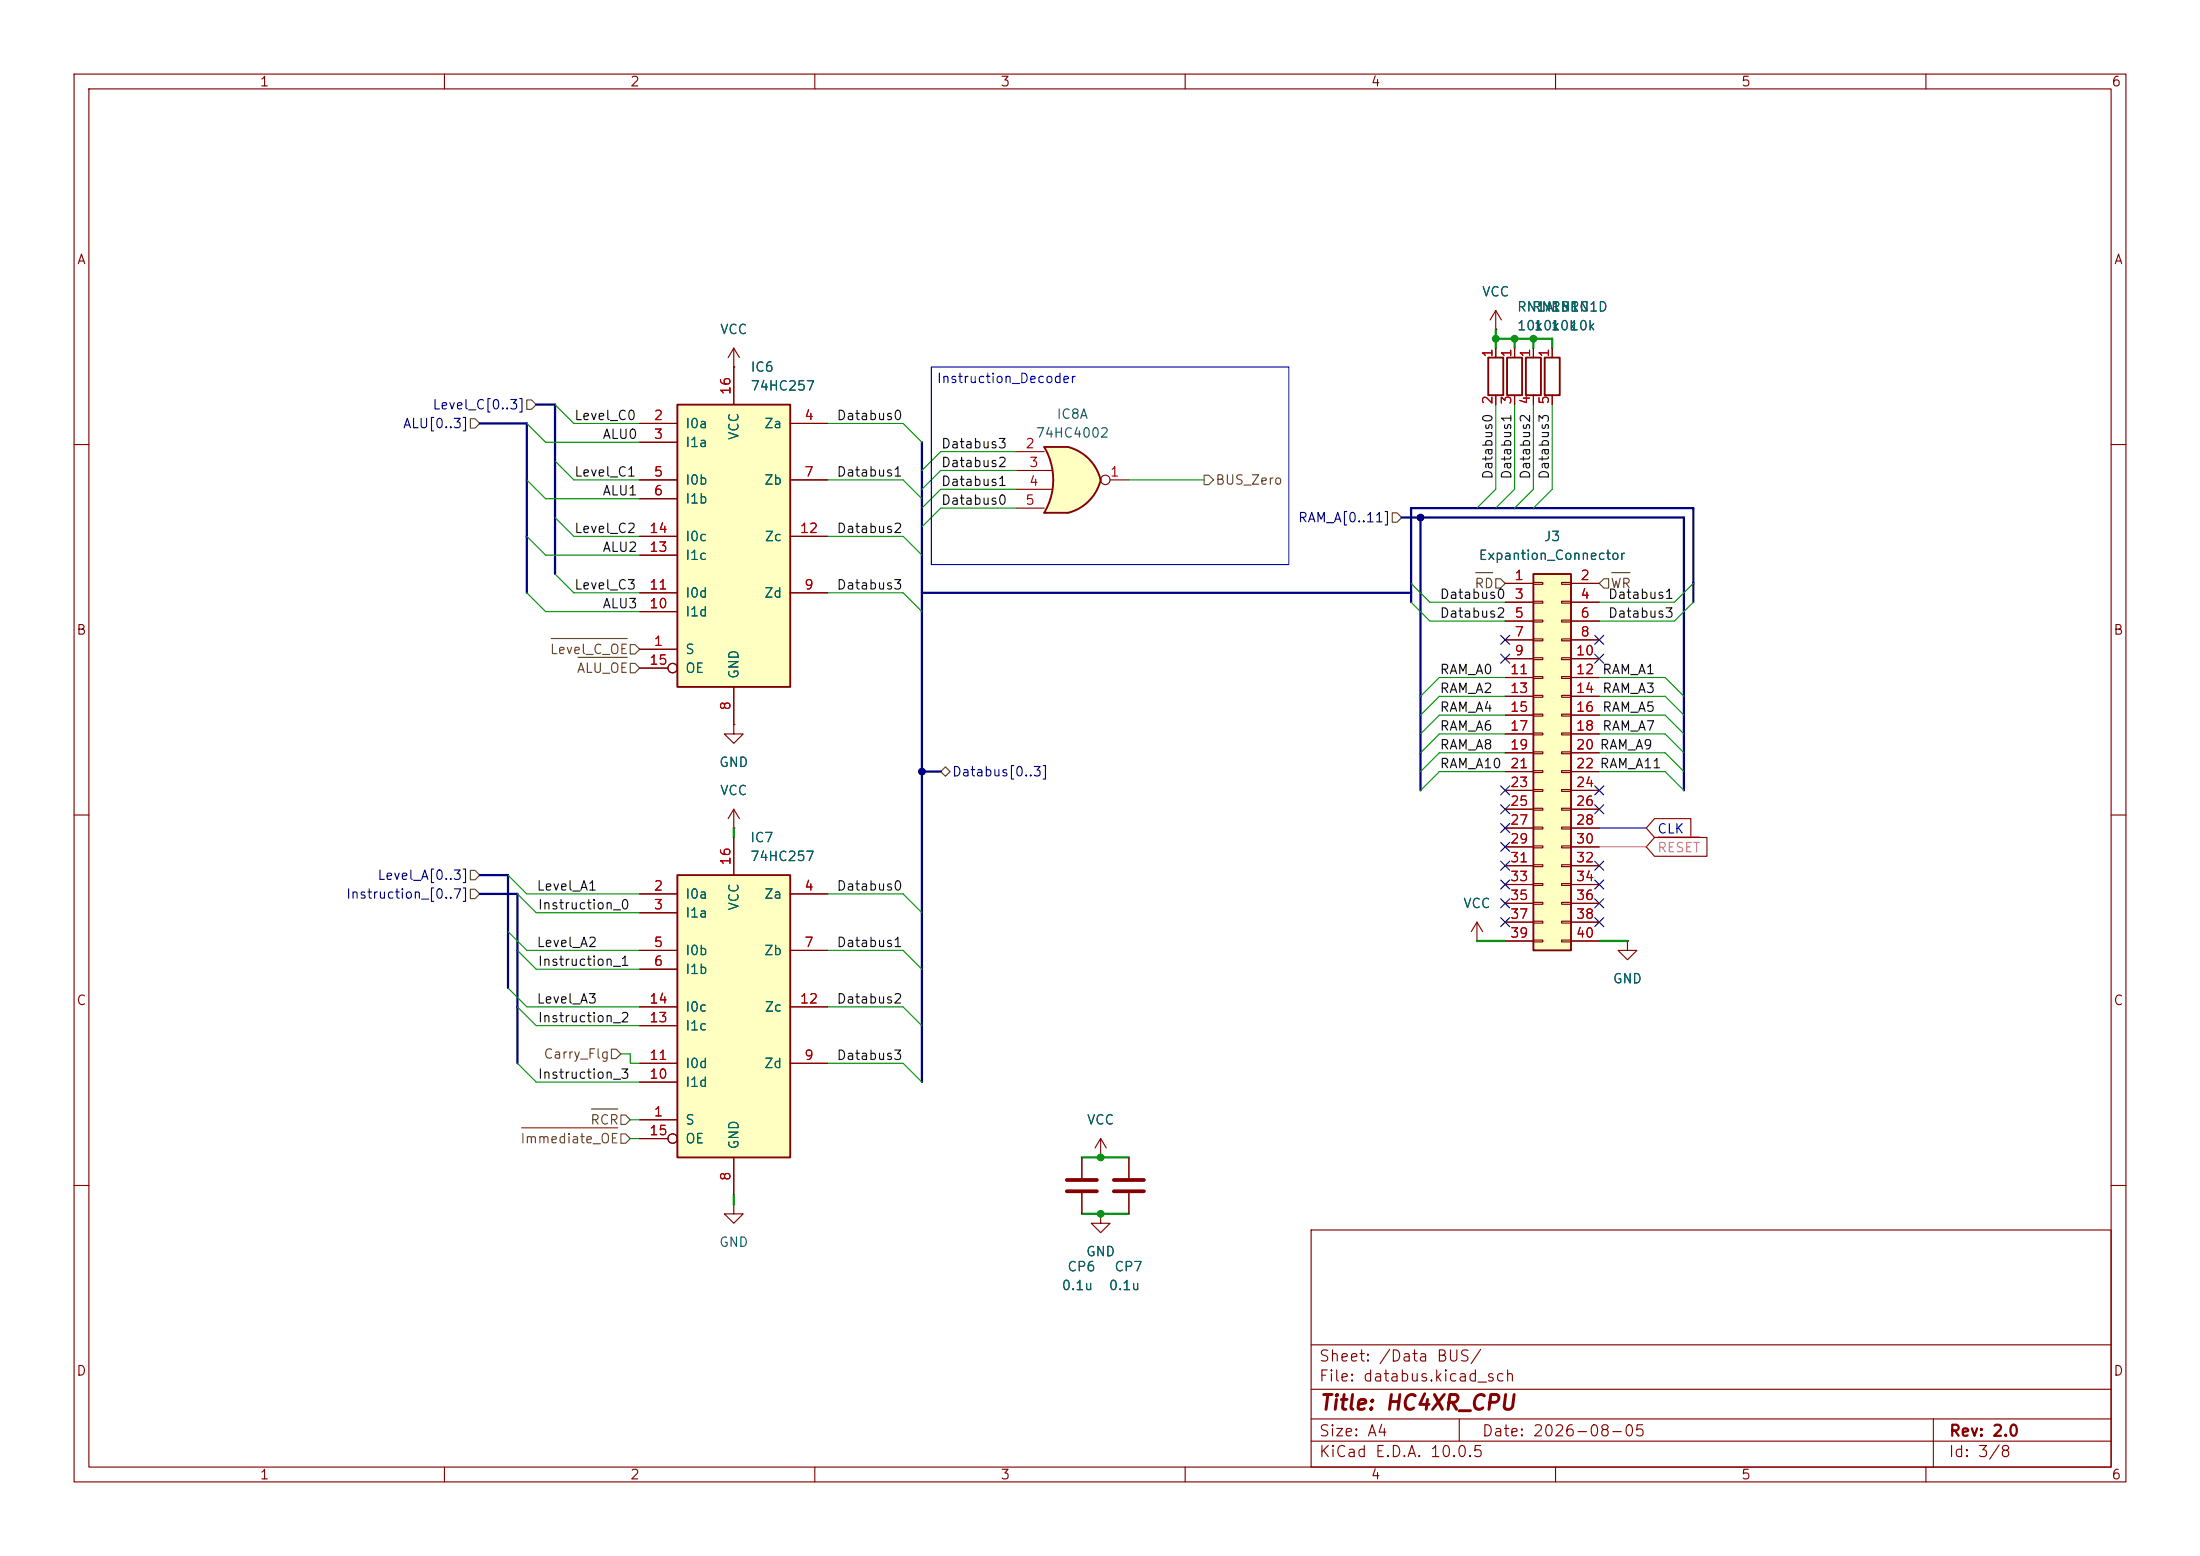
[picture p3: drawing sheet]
<svg xmlns="http://www.w3.org/2000/svg" width="297mm" height="210mm" viewBox="0 0 297 210" stroke-linecap="round" stroke-linejoin="round" font-family="sans-serif">
<g fill="none" stroke="#840000" stroke-width=".15">
<path d="M10 10h277v190h-277zM12 12h273v186h-273zM60 10v2M110 10v2M160 10v2M210 10v2M260 10v2M10 60h2M285 60h2M10 110h2M285 110h2M219.7 127v1.3h1.3l-1.3 1.2-1.3-1.2h1.3"/>
<path d="M219.7 127h.1M10 160h2M177 166h108v32h-108zM285 160h2M60 198v2M110 198v2M160 198v2M177 194.5h108M177 191.5h108M177 187.5h108M177 181.5h108M197 191.5v3"/>
<path d="M210 198v2M260 198v2M261 191.5v6.5"/>
</g>
<path d="M207 77.5h5.1v50.8h-5.1z" fill="#ffffc2"/>
<path d="M200.9 48.3h2v5h-2zM208.5 48.3h2.1v5h-2.1zM207 77.5h5.1v50.8h-5.1z" fill="none" stroke="#840000" stroke-width=".25"/>
<g fill="none" stroke="#840000" stroke-width=".15">
<path d="M201.9 47v1.3M201.9 53.3v1.3M209.5 47v1.3M209.5 53.3v1.3M203.2 78.7h3.8M207 78.6h1.3v.3h-1.3zM210.8 78.6h1.3v.3h-1.3zM212.1 78.7h3.8M203.2 81.3h3.8M203.2 83.8h3.8M203.2 86.4h3.8M203.2 88.9h3.8"/>
<path d="M203.2 91.4h3.8M203.2 94h3.8M203.2 96.5h3.8M203.2 99.1h3.8M207 81.2h1.3v.2h-1.3zM207 83.7h1.3v.2h-1.3zM207 86.2h1.3v.3h-1.3zM207 88.8h1.3v.2h-1.3zM207 91.3h1.3v.3h-1.3zM207 93.9h1.3v.2h-1.3zM207 96.4h1.3v.2h-1.3zM207 98.9h1.3v.3h-1.3z"/>
<path d="M210.8 81.2h1.3v.2h-1.3zM210.8 83.7h1.3v.2h-1.3zM210.8 86.2h1.3v.3h-1.3zM210.8 88.8h1.3v.2h-1.3zM210.8 91.3h1.3v.3h-1.3zM210.8 93.9h1.3v.2h-1.3zM210.8 96.4h1.3v.2h-1.3zM210.8 98.9h1.3v.3h-1.3zM212.1 81.3h3.8M212.1 83.8h3.8M212.1 86.4h3.8M212.1 88.9h3.8"/>
<path d="M212.1 91.4h3.8M212.1 94h3.8M212.1 96.5h3.8M212.1 99.1h3.8M203.2 101.6h3.8M203.2 104.1h3.8M203.2 106.7h3.8M203.2 109.2h3.8M203.2 111.8h3.8M203.2 114.3h3.8M203.2 116.8h3.8M203.2 119.4h3.8"/>
<path d="M207 101.5h1.3v.2h-1.3zM207 104h1.3v.3h-1.3zM207 106.6h1.3v.2h-1.3zM207 109.1h1.3v.2h-1.3zM207 111.6h1.3v.3h-1.3zM207 114.2h1.3v.2h-1.3zM207 116.7h1.3v.3h-1.3zM207 119.3h1.3v.2h-1.3zM210.8 101.5h1.3v.2h-1.3zM210.8 104h1.3v.3h-1.3zM210.8 106.6h1.3v.2h-1.3zM210.8 109.1h1.3v.2h-1.3z"/>
<path d="M210.8 111.6h1.3v.3h-1.3zM210.8 114.2h1.3v.2h-1.3zM210.8 116.7h1.3v.3h-1.3zM210.8 119.3h1.3v.2h-1.3zM212.1 101.6h3.8M212.1 104.1h3.8M212.1 106.7h3.8M212.1 109.2h3.8M212.1 111.8h3.8M212.1 114.3h3.8M212.1 116.8h3.8M212.1 119.4h3.8"/>
<path d="M199.4 127h.1M199.4 124.5l-.8 1.2M199.4 124.5l.8 1.2M199.4 124.5v2.5M203.2 121.9h3.8M203.2 124.5h3.8M203.2 127h3.8M207 121.8h1.3v.2h-1.3zM207 124.3h1.3v.3h-1.3zM207 126.9h1.3v.2h-1.3zM210.8 121.8h1.3v.2h-1.3zM210.8 124.3h1.3v.3h-1.3z"/>
<path d="M210.8 126.9h1.3v.2h-1.3zM212.1 121.9h3.8M212.1 124.5h3.8M212.1 127h3.8"/>
</g>
<path d="M141 60.3h3.1M141 69.2h3.1" fill="none" stroke="#ffffc2" stroke-width=".14"/>
<g fill="#ffffc2" stroke="#ffffc2" stroke-width=".14">
<path d="M144.2 60.3a6.1 6.1 0 0 1 4.4 4.5l-5.9 1.4z"/>
<path d="M142.7 63.4l5.9 1.4a6 6 0 0 1-4.4 4.4z"/>
</g>
<path d="M141 60.3h3.1v8.9h-3.1a8.8 8.8 0 0 0 0-8.9z" fill="#ffffc2"/>
<path d="M144.1 60.3h-3.1a8.7 8.7 0 0 1 0 8.9h3.1M144.2 60.3a6.1 6.1 0 0 1 4.4 4.5M148.6 64.8a6 6 0 0 1-4.4 4.4" fill="none" stroke="#840000" stroke-width=".25"/>
<g fill="none" stroke="#840000" stroke-width=".15">
<path d="M99.1 49.5h.1M99.1 47l-.8 1.3M99.1 47l.7 1.3M99.1 47v2.5M137.2 61h3.8M137.2 63.5h4.8M137.2 66h4.8M137.2 68.6h3.8M149.9 64.8h2.5M99.1 97.8v1.3h1.2l-1.2 1.2-1.3-1.2h1.3M99.1 97.8h.1M99.1 111.8h.1"/>
<path d="M99.1 109.2v2.6M99.1 109.2l.7 1.3M99.1 109.2l-.8 1.3M99.1 162.6v1.2h1.2l-1.2 1.3-1.3-1.3h1.3M99.1 162.6h.1"/>
<circle cx="149.2" cy="64.8" r=".63"/>
</g>
<path d="M91.4 118.1h15.3v38.1h-15.3z" fill="#ffffc2"/>
<path d="M203.5 48.3h2v5h-2zM206 48.3h2v5h-2zM91.4 118.1h15.3v38.1h-15.3z" fill="none" stroke="#840000" stroke-width=".25"/>
<g fill="none" stroke="#840000" stroke-width=".15">
<path d="M201.9 44.5h.1M201.9 41.9l-.7 1.3M201.9 41.9l.8 1.3M201.9 41.9v2.6M204.5 47v1.3M204.5 53.3v1.3M207 47v1.3M207 53.3v1.3M99.1 113v5.1M86.4 120.7h5M86.4 123.2h5M86.4 128.3h5"/>
<path d="M86.4 130.8h5M86.4 135.9h5M86.4 138.4h5M106.7 120.7h5.1M106.7 128.3h5.1M106.7 135.9h5.1M86.4 151.1h5M86.4 143.5h5M86.4 146.1h5M86.4 153.7h3.8M99.1 156.2v5.1M106.7 143.5h5.1"/>
<path d="M146 156.2v2.8M148.6 156.2h.1M148.6 153.7l-.8 1.2M148.6 153.7l.8 1.2M148.6 153.7v2.5M152.4 156.2v2.8M146 161v2.8M148.6 163.8v1.3h1.3l-1.3 1.3-1.3-1.3h1.3M148.6 163.8h.1M152.4 161v2.8"/>
<circle cx="90.8" cy="153.7" r=".63"/>
</g>
<path d="M144 159.3h4.1M150.4 159.3h4M144 160.8h4.1M150.4 160.8h4" fill="none" stroke="#840000" stroke-width=".51"/>
<path d="M91.4 54.6h15.3v38.1h-15.3z" fill="#ffffc2"/>
<path d="M91.4 54.6h15.3v38.1h-15.3z" fill="none" stroke="#840000" stroke-width=".25"/>
<g fill="none" stroke="#840000" stroke-width=".15">
<path d="M86.4 57.2h5M86.4 59.7h5M99.1 49.5h.1M99.1 49.5v5.1M106.7 57.2h5.1M201.9 44.5h.1M201.9 47v1.3M201.9 53.3v1.3M204.5 47v1.3M204.5 53.3v1.3M207 47v1.3M207 53.3v1.3"/>
<path d="M209.5 47v1.3M209.5 53.3v1.3M86.4 64.8h5M86.4 67.3h5M86.4 72.4h5M86.4 74.9h5M106.7 64.8h5.1M106.7 72.4h5.1M203.2 78.7h3.8M212.1 78.7h3.8M86.4 87.6h5M86.4 80h5"/>
<path d="M86.4 82.6h5M86.4 90.2h3.8M99.1 97.8h.1M99.1 92.7v5.1M106.7 80h5.1M203.2 81.3h3.8M203.2 83.8h3.8M203.2 86.4h3.8M203.2 88.9h3.8M203.2 91.4h3.8M203.2 94h3.8M203.2 96.5h3.8"/>
<path d="M203.2 99.1h3.8M212.1 81.3h3.8M212.1 83.8h3.8M212.1 86.4h3.8M212.1 88.9h3.8M212.1 91.4h3.8M212.1 94h3.8M212.1 96.5h3.8M212.1 99.1h3.8M99.1 111.8h.1M99.1 113v5.1M203.2 101.6h3.8"/>
<path d="M203.2 104.1h3.8M203.2 106.7h3.8M203.2 109.2h3.8M203.2 111.8h3.8M203.2 114.3h3.8M203.2 116.8h3.8M203.2 119.4h3.8M212.1 101.6h3.8M212.1 104.1h3.8M212.1 106.7h3.8M212.1 109.2h3.8M212.1 111.8h3.8"/>
<path d="M212.1 114.3h3.8M212.1 116.8h3.8M212.1 119.4h3.8M223.4 110.5h4.9v2.5h-4.9l-1.2-1.2zM223.4 113h7v2.6h-7l-1.2-1.3zM86.4 120.7h5M86.4 123.2h5M86.4 128.3h5M86.4 130.8h5M86.4 135.9h5M86.4 138.4h5M106.7 120.7h5.1"/>
<path d="M106.7 128.3h5.1M106.7 135.9h5.1M199.4 127h.1M203.2 121.9h3.8M203.2 124.5h3.8M203.2 127h3.8M212.1 121.9h3.8M212.1 124.5h3.8M212.1 127h3.8M219.7 127h.1M86.4 151.1h5M86.4 143.5h5"/>
<path d="M86.4 146.1h5M86.4 153.7h3.8M99.1 156.2v5.1M106.7 143.5h5.1M146 156.2v2.8M148.6 156.2h.1M152.4 156.2v2.8M146 161v2.8M148.6 163.8h.1M152.4 161v2.8"/>
<circle cx="90.8" cy="90.2" r=".63"/>
<circle cx="90.8" cy="153.7" r=".63"/>
</g>
<g fill="none" stroke="#725600" stroke-width=".15">
<path d="M63.5 56.5h.6l.7 .7-.7 .6h-.6zM71.1 54h.7l.6 .6-.6 .6h-.7zM162.6 64.1h.6l.6 .7-.6 .6h-.6zM188 69.2h.6l.6 .7-.6 .6h-.6zM199.2 77.3h2.3M201.9 78.1h.7l.6 .6-.6 .7h-.7zM216.5 78.1h.7v1.3h-.7l-.6-.7zM217.6 77.3h2.5M74.4 86.2h10.3M78 88.7h6.7M85.1 89.5h.6l.7 .7-.7 .6h-.6zM85.1 87h.6l.7 .6-.7 .7h-.6z"/>
<path d="M63.5 117.5h.6l.7 .6-.7 .6h-.6zM127 104.1l.6-.6 .7 .6-.7 .7zM63.5 120h.6l.7 .7-.7 .6h-.6zM70.4 152.2h13M79.8 149.7h3.6M82.5 141.6h.7l.6 .6-.6 .7h-.7zM83.8 153h.7l.6 .7-.6 .6h-.7zM83.8 150.5h.7l.6 .6-.6 .7h-.7z"/>
</g>
<path d="M215.9 114.3h6.3M223.9 112.9h5.5" fill="none" stroke="#ff00d1" stroke-width=".15"/>
<path d="M64.8 57.2h6.3v22.8M72.4 54.6h2.5v22.9M124.5 59.7v86.4M189.2 69.9h38.1v36.8M191.8 69.9v36.8M124.5 80h66M190.5 81.3v-12.7h38.1v12.7M64.8 118.1h3.8v15.3M124.5 104.1h2.5M64.8 120.7h5v22.8" fill="none" stroke="#000084" stroke-width=".3"/>
<g fill="none" stroke="#009600" stroke-width=".15">
<path d="M71.1 57.2l2.6 2.5h12.7M74.9 54.6l2.6 2.6h8.9M111.8 57.2h10.1l2.6 2.5M201.9 54.6v11.4l-2.5 2.6M204.5 54.6v11.4l-2.6 2.6M207 54.6v11.4l-2.5 2.6M209.5 54.6v11.4l-2.5 2.6M71.1 64.8l2.6 2.5h12.7M71.1 72.4l2.6 2.5h12.7M74.9 69.9l2.6 2.5h8.9M74.9 77.5l2.6 2.5h8.9M74.9 62.2l2.6 2.6h8.9"/>
<path d="M111.8 72.4h10.1l2.6 2.5M111.8 64.8h10.1l2.6 2.5M137.2 66h-10.2l-2.5 2.6M137.2 61h-10.2l-2.5 2.5M137.2 63.5h-10.2l-2.5 2.5M137.2 68.6h-10.2l-2.5 2.5M152.4 64.8h10.2M190.5 78.7l2.5 2.6h10.2M228.6 78.7l-2.5 2.6h-10.2M71.1 80l2.6 2.6h12.7M111.8 80h10.1l2.6 2.6M190.5 81.3l2.5 2.5h10.2"/>
<path d="M203.2 94h-8.9l-2.5 2.5M203.2 91.4h-8.9l-2.5 2.6M203.2 99.1h-8.9l-2.5 2.5M203.2 96.5h-8.9l-2.5 2.6M215.9 94h8.9l2.5 2.5M215.9 91.4h8.9l2.5 2.6M215.9 99.1h8.9l2.5 2.5M215.9 96.5h8.9l2.5 2.6M228.6 81.3l-2.5 2.5h-10.2M68.6 118.1l2.5 2.6h15.3M203.2 104.1h-8.9l-2.5 2.6M203.2 101.6h-8.9l-2.5 2.5"/>
<path d="M215.9 104.1h8.9l2.5 2.6M215.9 101.6h8.9l2.5 2.5M68.6 133.4l2.5 2.5h15.3M68.6 125.7l2.5 2.6h15.3M69.8 135.9l2.6 2.5h14M69.8 128.3l2.6 2.5h14M69.8 120.7l2.6 2.5h14M111.8 135.9h10.1l2.6 2.5M111.8 120.7h10.1l2.6 2.5M111.8 128.3h10.1l2.6 2.5M69.8 143.5l2.6 2.6h14M83.8 142.2h1.3v1.3h1.3"/>
<path d="M85.1 151.1h1.3M85.1 153.7h1.3M111.8 143.5h10.1l2.6 2.6"/>
</g>
<path d="M201.9 44.5v2.5M201.9 45.7h7.6v1.3M204.5 45.7v1.3M207 45.7v1.3M99.1 111.8v1.2M199.4 127h3.8M215.9 127h3.8M146 156.2h6.4M99.1 161.3v1.3M146 163.8h6.4" fill="none" stroke="#009600" stroke-width=".3"/>
<path d="M125.7 49.5h48.3v26.7h-48.3zM215.9 111.8h6.3" fill="none" stroke="#0000c2" stroke-width=".15"/>
<g fill="none" stroke="#000084" stroke-width=".15">
<path d="M202.6 88.3l1.2 1.2M202.6 85.8l1.2 1.2M203.8 88.3l-1.2 1.2M203.8 85.8l-1.2 1.2M215.3 85.8l1.2 1.2M215.3 88.3l1.2 1.2M216.5 85.8l-1.2 1.2M216.5 88.3l-1.2 1.2M202.6 111.2l1.2 1.2M202.6 116.2l1.2 1.2M202.6 118.8l1.2 1.2M202.6 106.1l1.2 1.2"/>
<path d="M202.6 108.6l1.2 1.2M202.6 113.7l1.2 1.2M203.8 111.2l-1.2 1.2M203.8 116.2l-1.2 1.2M203.8 118.8l-1.2 1.2M203.8 106.1l-1.2 1.2M203.8 108.6l-1.2 1.2M203.8 113.7l-1.2 1.2M215.3 118.8l1.2 1.2M215.3 116.2l1.2 1.2M215.3 106.1l1.2 1.2M215.3 108.6l1.2 1.2"/>
<path d="M216.5 118.8l-1.2 1.2M216.5 116.2l-1.2 1.2M216.5 106.1l-1.2 1.2M216.5 108.6l-1.2 1.2M202.6 123.9l1.2 1.2M202.6 121.3l1.2 1.2M203.8 123.9l-1.2 1.2M203.8 121.3l-1.2 1.2M215.3 123.9l1.2 1.2M215.3 121.3l1.2 1.2M216.5 123.9l-1.2 1.2M216.5 121.3l-1.2 1.2"/>
</g>
<g fill="#009600" stroke="#009600" stroke-width=".14">
<circle cx="148.6" cy="163.8" r=".46"/>
<circle cx="148.6" cy="156.2" r=".46"/>
<circle cx="201.9" cy="45.7" r=".46"/>
<circle cx="207" cy="45.7" r=".46"/>
<circle cx="204.5" cy="45.7" r=".46"/>
</g>
<g fill="#000084" stroke="#000084" stroke-width=".14">
<circle cx="124.5" cy="104.1" r=".46"/>
<circle cx="191.8" cy="69.9" r=".46"/>
</g>
<text font-size="2" fill="#840000" x="178" y="190.8">Title: HC4XR_CPU</text>
<g font-size="1.5" fill="#840000">
<text x="178" y="184.1">Sheet: /Data BUS/</text>
<text x="178" y="186.8">File: databus.kicad_sch</text>
<text x="178" y="197">KiCad E.D.A. 10.0.5</text>
<text x="178" y="194.2">Size: A4</text>
<text x="200" y="194.2">Date: 2026-08-05</text>
<text x="263" y="197">Id: 3/8</text>
<text x="263" y="194.2">Rev: 2.0</text>
</g>
<g font-size="1.3" fill="#840000">
<text x="35" y="12">1</text>
<text x="85" y="12">2</text>
<text x="135" y="12">3</text>
<text x="185" y="12">4</text>
<text x="235" y="12">5</text>
<text x="285" y="12">6</text>
<text x="10.3" y="36">A</text>
<text x="285.3" y="36">A</text>
<text x="10.2" y="86">B</text>
<text x="285.2" y="86">B</text>
<text x="10.2" y="136">C</text>
<text x="285.2" y="136">C</text>
<text x="10.2" y="186">D</text>
<text x="285.2" y="186">D</text>
<text x="35" y="200">1</text>
<text x="85" y="200">2</text>
<text x="135" y="200">3</text>
<text x="185" y="200">4</text>
<text x="235" y="200">5</text>
<text x="285" y="200">6</text>
</g>
<g font-size="1.3" fill="#006464">
<text x="200" y="40.3">VCC</text>
<text x="97.1" y="45.4">VCC</text>
<text x="204.7" y="42.4">RN1ARN1C</text>
<text x="204.7" y="44.9">10k</text>
<text x="206.7" y="42.4">RN1BRN1D</text>
<text x="207" y="44.9">10k</text>
<text x="209.3" y="44.9">10k</text>
<text x="211.8" y="44.9">10k</text>
<text x="101.2" y="50.5">IC6</text>
<text x="101.2" y="53">74HC257</text>
<text x="92.4" y="58.1">I0a</text>
<text x="100" y="59.5" transform="rotate(-90 100 59.5)">VCC</text>
<text x="103.1" y="58.1">Za</text>
<text x="139.7" y="59.4">74HC4002</text>
<text x="142.6" y="56.8">IC8A</text>
<text x="92.4" y="60.7">I1a</text>
<text x="92.4" y="65.7">I0b</text>
<text x="103.1" y="65.7">Zb</text>
<text x="92.4" y="68.3">I1b</text>
<text x="92.4" y="75.9">I1c</text>
<text x="92.4" y="73.4">I0c</text>
<text x="103.1" y="73.4">Zc</text>
<text x="199.5" y="75.9">Expantion_Connector</text>
<text x="208.3" y="73.4">J3</text>
<text x="92.4" y="83.5">I1d</text>
<text x="92.4" y="81">I0d</text>
<text x="103.1" y="81">Zd</text>
<text x="92.4" y="88.6">S</text>
<text x="92.4" y="91.1">OE</text>
<text x="100" y="91.7" transform="rotate(-90 100 91.7)">GND</text>
<text x="97" y="103.8">GND</text>
<text x="97.1" y="107.6">VCC</text>
<text x="101.2" y="114">IC7</text>
<text x="101.2" y="116.5">74HC257</text>
<text x="92.4" y="121.6">I0a</text>
<text x="92.4" y="124.2">I1a</text>
<text x="100" y="123" transform="rotate(-90 100 123)">VCC</text>
<text x="103.1" y="121.6">Za</text>
<text x="197.4" y="122.9">VCC</text>
<text x="92.4" y="129.2">I0b</text>
<text x="92.4" y="131.8">I1b</text>
<text x="103.1" y="129.2">Zb</text>
<text x="92.4" y="136.9">I0c</text>
<text x="103.1" y="136.9">Zc</text>
<text x="217.6" y="133">GND</text>
<text x="92.4" y="139.4">I1c</text>
<text x="92.4" y="147">I1d</text>
<text x="92.4" y="144.5">I0d</text>
<text x="103.1" y="144.5">Zd</text>
<text x="92.4" y="152.1">S</text>
<text x="92.4" y="154.6">OE</text>
<text x="100" y="155.2" transform="rotate(-90 100 155.2)">GND</text>
<text x="146.6" y="152.1">VCC</text>
<text x="97" y="168.6">GND</text>
<text x="144" y="171.9">CP6</text>
<text x="146.5" y="169.9">GND</text>
<text x="150.4" y="171.9">CP7</text>
<text x="143.2" y="174.4">0.1u</text>
<text x="149.6" y="174.4">0.1u</text>
</g>
<g font-size="1.3" fill="#a90000">
<text x="98.9" y="53.4" transform="rotate(-90 98.9 53.4)">16</text>
<text x="201.8" y="48.4" transform="rotate(-90 201.8 48.4)">1</text>
<text x="204.3" y="48.4" transform="rotate(-90 204.3 48.4)">1</text>
<text x="206.9" y="48.4" transform="rotate(-90 206.9 48.4)">1</text>
<text x="209.4" y="48.4" transform="rotate(-90 209.4 48.4)">1</text>
<text x="88.2" y="57">2</text>
<text x="88.2" y="59.6">3</text>
<text x="108.5" y="57">4</text>
<text x="201.8" y="54.7" transform="rotate(-90 201.8 54.7)">2</text>
<text x="204.3" y="54.7" transform="rotate(-90 204.3 54.7)">3</text>
<text x="206.9" y="54.7" transform="rotate(-90 206.9 54.7)">4</text>
<text x="209.4" y="54.7" transform="rotate(-90 209.4 54.7)">5</text>
<text x="88.2" y="64.6">5</text>
<text x="108.5" y="64.6">7</text>
<text x="138.3" y="60.8">2</text>
<text x="138.8" y="63.4">3</text>
<text x="138.8" y="65.9">4</text>
<text x="149.8" y="64.6">1</text>
<text x="88.2" y="67.2">6</text>
<text x="138.3" y="68.4">5</text>
<text x="87.6" y="74.8">13</text>
<text x="87.6" y="72.3">14</text>
<text x="107.9" y="72.3">12</text>
<text x="87.6" y="82.4">10</text>
<text x="87.6" y="79.9">11</text>
<text x="108.5" y="79.9">9</text>
<text x="204.4" y="78.6">1</text>
<text x="204.4" y="81.1">3</text>
<text x="204.4" y="83.7">5</text>
<text x="213.3" y="78.6">2</text>
<text x="213.3" y="81.1">4</text>
<text x="213.3" y="83.7">6</text>
<text x="88.2" y="87.5">1</text>
<text x="204.4" y="86.2">7</text>
<text x="204.4" y="88.8">9</text>
<text x="212.7" y="88.8">10</text>
<text x="213.3" y="86.2">8</text>
<text x="87.6" y="90">15</text>
<text x="98.9" y="96" transform="rotate(-90 98.9 96)">8</text>
<text x="203.8" y="91.3">11</text>
<text x="203.8" y="93.8">13</text>
<text x="212.7" y="91.3">12</text>
<text x="212.7" y="93.8">14</text>
<text x="203.8" y="96.4">15</text>
<text x="203.8" y="98.9">17</text>
<text x="203.8" y="101.5">19</text>
<text x="212.7" y="96.4">16</text>
<text x="212.7" y="98.9">18</text>
<text x="212.7" y="101.5">20 RAM_A9</text>
<text x="212.7" y="101.5">20</text>
<text x="203.8" y="104">21</text>
<text x="203.8" y="106.5">23</text>
<text x="212.7" y="104">22 RAM_A11</text>
<text x="212.7" y="106.5">24</text>
<text x="212.7" y="104">22</text>
<text x="203.8" y="109.1">25</text>
<text x="203.8" y="111.6">27</text>
<text x="212.7" y="109.1">26</text>
<text x="212.7" y="111.6">28</text>
<text x="98.9" y="116.9" transform="rotate(-90 98.9 116.9)">16</text>
<text x="203.8" y="114.2">29</text>
<text x="203.8" y="116.7">31</text>
<text x="203.8" y="119.2">33</text>
<text x="212.7" y="114.2">30</text>
<text x="212.7" y="116.7">32</text>
<text x="212.7" y="119.2">34</text>
<text x="88.2" y="120.5">2</text>
<text x="88.2" y="123.1">3</text>
<text x="108.5" y="120.5">4</text>
<text x="203.8" y="121.8">35</text>
<text x="203.8" y="124.3">37</text>
<text x="212.7" y="121.8">36</text>
<text x="212.7" y="124.3">38</text>
<text x="88.2" y="128.1">5</text>
<text x="88.2" y="130.7">6</text>
<text x="108.5" y="128.1">7</text>
<text x="203.8" y="126.9">39</text>
<text x="212.7" y="126.9">40</text>
<text x="87.6" y="135.8">14</text>
<text x="107.9" y="135.8">12</text>
<text x="87.6" y="143.4">11</text>
<text x="87.6" y="138.3">13</text>
<text x="108.5" y="143.4">9</text>
<text x="87.6" y="145.9">10</text>
<text x="87.6" y="153.5">15</text>
<text x="88.2" y="151">1</text>
<text x="98.9" y="159.5" transform="rotate(-90 98.9 159.5)">8</text>
</g>
<g font-size="1.3" fill="#0000c2">
<text x="126.4" y="52">Instruction_Decoder</text>
<text x="223.7" y="112.8">CLK</text>
</g>
<g font-size="1.3" fill="#000084">
<text x="54.3" y="58.1">ALU[0..3]</text>
<text x="58.3" y="55.6">Level_C[0..3]</text>
<text x="175.1" y="70.8">RAM_A[0..11]</text>
<text x="128.4" y="105.1">Databus[0..3]</text>
<text x="50.9" y="119.1">Level_A[0..3]</text>
<text x="46.6" y="121.6">Instruction_[0..7]</text>
</g>
<g font-size="1.3" fill="#0f0f0f">
<text x="77.4" y="57">Level_C0</text>
<text x="81.3" y="59.6">ALU0</text>
<text x="112.9" y="57">Databus0</text>
<text x="77.4" y="64.6">Level_C1</text>
<text x="112.9" y="64.6">Databus1</text>
<text x="127" y="63.4">Databus2</text>
<text x="127" y="60.8">Databus3</text>
<text x="127" y="65.9">Databus1</text>
<text x="201.8" y="64.8" transform="rotate(-90 201.8 64.8)">Databus0</text>
<text x="204.3" y="64.8" transform="rotate(-90 204.3 64.8)">Databus1</text>
<text x="206.9" y="64.8" transform="rotate(-90 206.9 64.8)">Databus2</text>
<text x="209.4" y="64.8" transform="rotate(-90 209.4 64.8)">Databus3</text>
<text x="81.3" y="67.2">ALU1</text>
<text x="127" y="68.5">Databus0</text>
<text x="77.4" y="72.3">Level_C2</text>
<text x="81.3" y="74.8">ALU2</text>
<text x="112.9" y="72.3">Databus2</text>
<text x="77.4" y="79.9">Level_C3</text>
<text x="81.3" y="82.4">ALU3</text>
<text x="112.9" y="79.9">Databus3</text>
<text x="194.3" y="83.7">Databus2</text>
<text x="194.3" y="81.2">Databus0</text>
<text x="217" y="81.2">Databus1</text>
<text x="217" y="83.7">Databus3</text>
<text x="194.3" y="93.9">RAM_A2</text>
<text x="194.3" y="91.3">RAM_A0</text>
<text x="216.2" y="93.9">RAM_A3</text>
<text x="216.2" y="91.3">RAM_A1</text>
<text x="194.3" y="101.5">RAM_A8</text>
<text x="194.3" y="96.4">RAM_A4</text>
<text x="194.3" y="98.9">RAM_A6</text>
<text x="216.2" y="96.4">RAM_A5</text>
<text x="216.2" y="98.9">RAM_A7</text>
<text x="194.3" y="104">RAM_A10</text>
<text x="72.4" y="120.5">Level_A1</text>
<text x="72.5" y="123.1">Instruction_0</text>
<text x="112.9" y="120.5">Databus0</text>
<text x="72.4" y="128.1">Level_A2</text>
<text x="72.5" y="130.7">Instruction_1</text>
<text x="112.9" y="128.1">Databus1</text>
<text x="72.4" y="135.8">Level_A3</text>
<text x="112.9" y="135.8">Databus2</text>
<text x="72.5" y="138.3">Instruction_2</text>
<text x="112.9" y="143.4">Databus3</text>
<text x="72.5" y="145.9">Instruction_3</text>
</g>
<g font-size="1.3" fill="#725600">
<text x="164" y="65.7">BUS_Zero</text>
<text x="199" y="79.7">RD</text>
<text x="217.3" y="79.7">WR</text>
<text x="74.1" y="88.6">Level_C_OE</text>
<text x="77.8" y="91.1">ALU_OE</text>
<text x="73.3" y="143.2">Carry_Flg</text>
<text x="70.2" y="154.6">Immediate_OE</text>
<text x="79.6" y="152.1">RCR</text>
</g>
<text font-size="1.3" fill="#ff00d1" x="223.7" y="115.4">RESET</text>
</svg>
